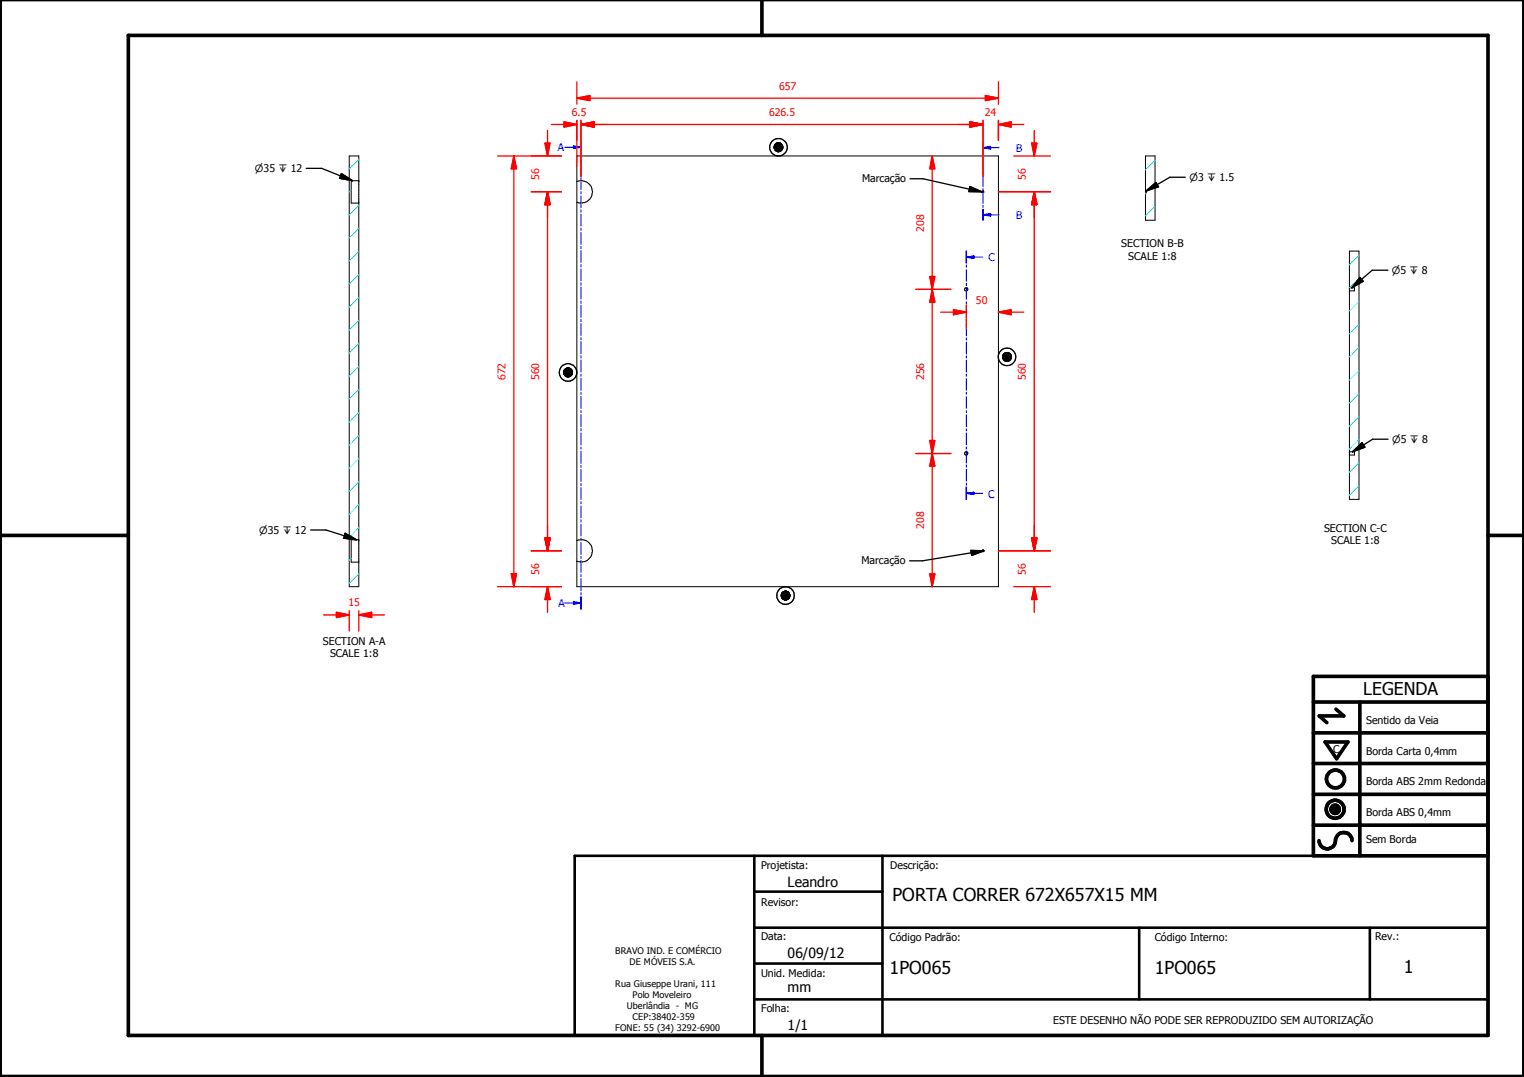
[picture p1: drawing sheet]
<svg xmlns="http://www.w3.org/2000/svg" width="297mm" height="210mm" viewBox="0 0 297 210" stroke-linecap="round" stroke-linejoin="round" font-family="sans-serif">
<g fill="none" stroke="#000" stroke-width=".19">
<path d="M68.1 30.4h1.8v83.9h-1.8zM69.9 35.2h.1M69.9 35.2h-1.5v4.4h1.5M112.4 30.4h82.2v83.9h-82.2zM112.4 35.3a2.19 2.19 0 0 1 3 2.1 2.19 2.19 0 0 1-3 2M150.9 28.6l1.7 .1zM150.9 28.7l1.7 .1zM150.9 28.8l1.7 .1zM150.9 28.9h1.7zM150.9 28.9l1.6 .1zM150.9 29h1.6zM150.9 28.5l1.7 .1z"/>
<path d="M150.9 28.4l1.7 .1zM151 29h1.5zM151 29l1.4 .1zM151 28.4h1.5zM151 29.1h1.4zM151 29.1l1.4 .1zM151 28.3l1.5 .1zM151 29.2h1.4zM151 29.2l1.4 .1zM151 28.2l1.4 .1zM151.1 29.3h1.3zM151.1 29.3h1.2z"/>
<path d="M151.1 28.2h1.3zM151.2 29.3h1.1zM151.2 29.3l1 .1zM151.2 28.1l1.2 .1zM151.2 29.4h1zM151.2 29.4h.9zM151.2 28l1.1 .1zM151.3 29.4h.8zM151.3 29.4l.8 .1zM151.3 27.9l.9 .1h-1zM151.3 27.9l.9 .1zM151.3 27.9h.8z"/>
<path d="M151.4 29.5h.7zM151.4 29.5h.6zM151.4 27.9h.7zM151.5 29.5h.5zM151.5 29.5h.4zM151.5 27.9h.6zM151.5 27.9h.5zM151.5 29.5h.3zM151.5 27.9h.4zM151.6 29.5h.2zM151.6 27.9h.3zM151.6 27.9h.2z"/>
<path d="M191.5 37.3h.2l.1 .1-.2 .2-.2-.1zM223.3 37.2h.1M223.3 37.2h.1v.4h-.1M223.3 30.4h1.8v12.5h-1.8zM188.1 56.2l.4-.1a.32 .32 0 0 1 0 .5 .32 .32 0 0 1-.5-.2zM263 56.7h.1M263 56.1h.1M263 56.1h1v.6h-1M263 48.9h1.9v48.4h-1.9zM109.9 72.5l1.6 .1zM109.9 72.6h1.6zM109.9 72.6h1.6v.2z"/>
<path d="M109.9 72.6l1.6 .2h-1.6zM109.9 72.8l1.6 .1zM109.9 72.9h1.6zM109.9 72.4l1.6 .1h-1.6zM109.9 72.4h1.6v.1zM109.9 72.3l1.6 .1zM109.9 72.9l1.6 .1zM109.9 72.2l1.6 .1h-1.6zM109.9 72.2h1.6v.1zM110 73h1.5zM110 73l1.4 .1zM110 72.1l1.5 .1z"/>
<path d="M110 73.1h1.4zM110 73.1l1.3 .1zM110 72.1h1.5zM110.1 73.2h1.2zM110.1 72l1.3 .1zM110.1 72h1.2zM110.1 73.2l1.1 .1zM110.2 73.3h1zM110.2 71.9l1.1 .1zM110.2 71.9h1zM110.3 73.3h.9zM110.3 73.3l.8 .1z"/>
<path d="M110.3 71.8l.9 .1zM110.3 71.8h.9zM110.4 73.4h.7zM110.4 73.4h.6zM110.4 71.8h.8zM110.4 73.4h.5zM110.4 71.8h.7zM110.4 71.8h.6zM110.5 73.4h.4zM110.5 73.4h.3zM110.5 71.8h.5zM110.5 71.8h.4z"/>
<path d="M110.7 73.4h.1zM110.7 71.8h.2zM110.7 71.8h.1zM195.4 69.5l1.7 .1zM195.4 69.6h1.7zM195.4 69.6l1.7 .1zM195.4 69.7h1.7zM195.4 69.7l1.7 .1zM195.4 69.4l1.7 .1zM195.5 69.8l1.6 .1zM195.5 69.9h1.6zM195.5 69.9l1.5 .1z"/>
<path d="M195.5 69.3l1.6 .1zM195.5 69.2l1.6 .1zM195.5 70h1.5zM195.5 70l1.4 .1zM195.5 69.1l1.6 .1zM195.6 70.1h1.3zM195.6 69l1.4 .1h-1.5zM195.6 69l1.4 .1zM195.7 70.1h1.2zM195.7 70.1l1.1 .1zM195.7 69h1.2zM195.7 70.2h1.1z"/>
<path d="M195.7 68.9l1.2 .1zM195.7 68.9h1.1zM195.8 70.2h1zM195.8 70.2l.9 .1zM195.8 68.9h1zM195.9 70.3h.8zM195.9 70.3h.7zM195.9 68.8l.9 .1zM195.9 70.3l.7 .1zM195.9 68.8h.8zM195.9 68.8h.7zM196 70.4h.6z"/>
<path d="M196 70.4h.4zM196 68.7l.6 .1zM196 68.7h.6zM196.1 70.4h.3zM196.1 68.7h.5zM196.1 68.7h.3zM196.2 70.4h.2zM196.2 68.7h.2zM188.1 88.1h.4a.33 .33 0 0 1 0 .5 .33 .33 0 0 1-.5-.2zM263 88.1h.1M263 88.1h1v.6h-1M69.9 105.2h.1"/>
<path d="M69.9 105.2h-1.5v4.4h1.5M112.4 105.3a2.19 2.19 0 0 1 3 2.1 2.19 2.19 0 0 1-3 2M152.3 116h1.7v.1zM152.3 116l1.7 .1h-1.7zM152.3 116.1l1.7 .1zM152.3 116.2h1.7zM152.3 116.2h1.6zM152.3 116.2l1.6 .1zM152.3 115.9l1.7 .1zM152.3 116.3h1.6zM152.3 116.3l1.6 .1zM152.3 116.4h1.6z"/>
<path d="M152.3 116.4l1.5 .1zM152.3 115.8l1.6 .1zM152.3 115.7l1.6 .1h-1.6zM152.3 115.7h1.6v.1zM152.4 116.5h1.4zM152.4 115.7h1.5zM152.4 116.5l1.4 .1zM152.4 115.6l1.4 .1h-1.4zM152.4 115.6l1.4 .1zM152.5 116.6h1.3zM152.5 116.6l1.2 .1zM152.5 115.5l1.3 .1z"/>
<path d="M152.6 116.7h1.1zM152.6 116.7l1 .1zM152.6 115.4l1.2 .1h-1.3zM152.6 115.4l1.2 .1zM152.6 116.8h1zM152.6 116.8h.9zM152.6 115.4h1.1zM152.7 116.8h.8zM152.7 115.3l.9 .1h-1zM152.7 115.3l.9 .1zM152.7 115.3h.8zM152.7 116.8l.7 .1z"/>
<path d="M152.9 116.9h.5zM152.9 116.9h.4zM152.9 115.3h.6zM152.9 115.3h.5zM152.9 116.9h.3zM152.9 115.2l.5 .1zM152.9 115.2h.4zM153 116.9h.2zM153 115.2h.3zM153 115.2h.2zM191.5 107.2h.2l.1 .2-.2 .1-.2-.1zM259.4 157.6l1.6 .1z"/>
<path d="M259.4 157.7l1.6 .1zM259.4 157.8l1.6 .1zM259.4 157.9h1.6v.1zM259.4 157.9l1.6 .1h-1.5zM259.4 157.6h1.6zM259.5 158h1.5zM259.5 158l1.4 .1zM259.5 157.5l1.5 .1zM259.5 158.1h1.4zM259.5 157.4l1.5 .1zM259.5 158.1l1.4 .1zM259.5 157.3l1.4 .1z"/>
<path d="M259.6 158.2h1.3zM259.6 158.2h1.2zM259.6 157.2l1.3 .1zM259.6 158.2l1.2 .1zM259.6 157.2h1.3zM259.7 158.3h1.1zM259.7 158.3l1 .1zM259.7 157.1l1.1 .1zM259.7 157.1h1.1zM259.8 158.4h.9zM259.8 158.4h.8zM259.8 157.1h1z"/>
<path d="M259.8 157.1h.9zM259.8 158.4l.8 .1zM259.8 157l.9 .1zM259.8 157h.8zM259.9 158.5h.7zM259.9 158.5h.6zM259.9 157h.7zM260 158.5h.5zM260 158.5h.4zM260 157h.6zM260.1 158.5h.3zM260.1 158.5h.2z"/>
<path d="M260.1 156.9l.4 .1zM260.1 156.9h.3zM260.1 156.9h.2z"/>
</g>
<g fill="#000">
<path d="M150.9 28.5l1.7 .1zM150.9 28.4l1.7 .1zM151 28.4h1.5zM151 28.3l1.5 .1zM151 28.2l1.4 .1zM151.1 28.2h1.3zM151.2 28.1l1.2 .1zM151.2 28l1.1 .1zM151.3 27.9l.9 .1h-1zM151.3 27.9l.9 .1zM151.3 27.9h.8zM151.4 27.9h.7z"/>
<path d="M151.5 27.9h.6zM151.5 27.9h.5zM151.5 27.9h.4zM151.6 27.9h.3zM151.6 27.9h.2zM151.5 29.5h.3zM151.6 29.5h.2zM151.5 29.5h.4zM151.4 29.5h.6zM151.5 29.5h.5zM151.3 29.4l.8 .1zM151.4 29.5h.7z"/>
<path d="M151.2 29.4h.9zM151.3 29.4h.8zM151.2 29.3l1 .1zM151.2 29.4h1zM151.1 29.3h1.2zM151.2 29.3h1.1zM151 29.2l1.4 .1zM151.1 29.3h1.3zM151 29.1l1.4 .1zM151 29.2h1.4zM151 29l1.4 .1zM151 29.1h1.4z"/>
<path d="M150.9 29h1.6zM151 29h1.5zM150.9 28.9l1.6 .1zM150.9 28.6l1.7 .1zM150.9 28.7l1.7 .1zM150.9 28.8l1.7 .1zM150.9 28.9h1.7zM109.9 72.4l1.6 .1h-1.6zM109.9 72.4h1.6v.1zM109.9 72.3l1.6 .1zM109.9 72.2l1.6 .1h-1.6zM109.9 72.2h1.6v.1z"/>
<path d="M110 72.1l1.5 .1zM110 72.1h1.5zM110.1 72l1.3 .1zM110.1 72h1.2zM110.2 71.9l1.1 .1zM110.2 71.9h1zM110.3 71.8l.9 .1zM110.3 71.8h.9zM110.4 71.8h.8zM110.4 71.8h.7zM110.4 71.8h.6zM110.5 71.8h.5z"/>
<path d="M110.5 71.8h.4zM110.7 71.8h.2zM110.7 71.8h.1zM110.5 73.4h.3zM110.7 73.4h.1zM110.4 73.4h.5zM110.5 73.4h.4zM110.4 73.4h.6zM110.3 73.3l.8 .1zM110.4 73.4h.7zM110.2 73.3h1zM110.3 73.3h.9z"/>
<path d="M110.1 73.2l1.1 .1zM110.1 73.2h1.2zM110 73.1l1.3 .1zM110 73l1.4 .1zM110 73.1h1.4zM109.9 72.9h1.6zM109.9 72.9l1.6 .1zM110 73h1.5zM109.9 72.5l1.6 .1zM109.9 72.6h1.6zM109.9 72.6h1.6v.2zM109.9 72.6l1.6 .2h-1.6z"/>
<path d="M109.9 72.8l1.6 .1zM195.4 69.4l1.7 .1zM195.5 69.3l1.6 .1zM195.5 69.2l1.6 .1zM195.5 69.1l1.6 .1zM195.6 69l1.4 .1h-1.5zM195.6 69l1.4 .1zM195.7 69h1.2zM195.7 68.9l1.2 .1zM195.7 68.9h1.1zM195.8 68.9h1zM195.9 68.8l.9 .1z"/>
<path d="M195.9 68.8h.8zM195.9 68.8h.7zM196 68.7l.6 .1zM196 68.7h.6zM196.1 68.7h.5zM196.1 68.7h.3zM196.2 68.7h.2zM196.1 70.4h.3zM196.2 70.4h.2zM196 70.4h.4zM195.9 70.3l.7 .1zM196 70.4h.6z"/>
<path d="M195.9 70.3h.7zM195.8 70.2l.9 .1zM195.9 70.3h.8zM195.7 70.2h1.1zM195.8 70.2h1zM195.7 70.1l1.1 .1zM195.6 70.1h1.3zM195.7 70.1h1.2zM195.5 70l1.4 .1zM195.5 69.9l1.5 .1zM195.5 70h1.5zM195.4 69.7l1.7 .1z"/>
<path d="M195.5 69.8l1.6 .1zM195.5 69.9h1.6zM195.4 69.6l1.7 .1zM195.4 69.7h1.7zM195.4 69.5l1.7 .1zM195.4 69.6h1.7zM152.3 115.9l1.7 .1zM152.3 115.8l1.6 .1zM152.3 115.7l1.6 .1h-1.6zM152.3 115.7h1.6v.1zM152.4 115.7h1.5zM152.4 115.6l1.4 .1h-1.4z"/>
<path d="M152.4 115.6l1.4 .1zM152.5 115.5l1.3 .1zM152.6 115.4l1.2 .1h-1.3zM152.6 115.4l1.2 .1zM152.6 115.4h1.1zM152.7 115.3l.9 .1h-1zM152.7 115.3l.9 .1zM152.7 115.3h.8zM152.9 115.3h.6zM152.9 115.3h.5zM152.9 115.2l.5 .1zM152.9 115.2h.4z"/>
<path d="M153 115.2h.3zM153 115.2h.2zM152.9 116.9h.3zM153 116.9h.2zM152.9 116.9h.4zM152.7 116.8l.7 .1zM152.9 116.9h.5zM152.7 116.8h.8zM152.6 116.8h.9zM152.6 116.7l1 .1zM152.6 116.8h1zM152.5 116.6l1.2 .1z"/>
<path d="M152.6 116.7h1.1zM152.4 116.5l1.4 .1zM152.5 116.6h1.3zM152.4 116.5h1.4zM152.3 116.4l1.5 .1zM152.3 116.3l1.6 .1zM152.3 116.4h1.6zM152.3 116.2h1.6zM152.3 116.2l1.6 .1zM152.3 116.3h1.6zM152.3 116h1.7v.1zM152.3 116l1.7 .1h-1.7z"/>
<path d="M152.3 116.1l1.7 .1zM152.3 116.2h1.7zM259.4 157.6h1.6zM259.5 157.5l1.5 .1zM259.5 157.4l1.5 .1zM259.5 157.3l1.4 .1zM259.6 157.2l1.3 .1zM259.6 157.2h1.3zM259.7 157.1l1.1 .1zM259.7 157.1h1.1zM259.8 157.1h1zM259.8 157.1h.9z"/>
<path d="M259.8 157l.9 .1zM259.8 157h.8zM259.9 157h.7zM260 157h.6zM260.1 156.9l.4 .1zM260.1 156.9h.3zM260.1 156.9h.2zM260.1 158.5h.2zM260 158.5h.4zM260.1 158.5h.3zM259.9 158.5h.6zM260 158.5h.5z"/>
<path d="M259.8 158.4l.8 .1zM259.9 158.5h.7zM259.8 158.4h.8zM259.7 158.3l1 .1zM259.8 158.4h.9zM259.6 158.2l1.2 .1zM259.7 158.3h1.1zM259.6 158.2h1.2zM259.5 158.1l1.4 .1zM259.6 158.2h1.3zM259.5 158l1.4 .1zM259.5 158.1h1.4z"/>
<path d="M259.4 157.9l1.6 .1h-1.5zM259.5 158h1.5zM259.4 157.6l1.6 .1zM259.4 157.7l1.6 .1zM259.4 157.8l1.6 .1zM259.4 157.9h1.6v.1z"/>
</g>
<g fill="none" stroke="#000" stroke-width=".71">
<path d="M148.5 0v6.9M297 -.1v209.9h-297v-209.9M25 6.9h265v194.9h-265zM0 104.4h25M290 104.4h7M256 136.8h34M260.4 138.2l1.5 1.3h-4.8l1.5 1.3M265 136.8v30M290 131.8h-34v35h34M256 154.8h34M256 148.8h34M256 142.8h34"/>
<path d="M258.3 144.6h4.4l-2.2 3.3zM256 160.8h34M257.1 163.8a1.62 1.62 0 0 0 1.8 1.6 1.62 1.62 0 0 0 1.4-1.9 1.63 1.63 0 0 1 1.7-1.2 1.63 1.63 0 0 1 1.5 1.5M148.5 201.8v8"/>
<circle cx="260.2" cy="157.7" r="1.76"/>
<circle cx="260.2" cy="157.7" r=".82"/>
<circle cx="260.3" cy="151.8" r="1.76"/>
</g>
<path d="M112 166.8h178v35h-178zM147 173.8h25M147 166.8v35M172 166.8v35M147 194.8h143M147 180.8h143M147 187.8h25M222 180.8v14M267 180.8v14" fill="none" stroke="#000" stroke-width=".51"/>
<g fill="none" stroke="#00f" stroke-width=".19">
<path d="M111.8 28.7h1.4M113.2 27.5v2.4M113.2 30.2v.5M113.2 31.1v2.3M113.2 33.8v.4M113.2 34.6v2.4M113.2 37.3v.5M113.2 38.2v2.3M113.2 40.9v.5M113.2 41.7v2.4M113.2 44.4v.5M113.2 45.3v2.3"/>
<path d="M113.2 48v.5M113.2 48.9v2.3M113.2 51.6v.4M113.2 52.4v2.3M113.2 55.1v.5M113.2 55.9v2.4M113.2 58.7v.4M113.2 59.5v2.3M113.2 62.2v.5M113.2 63v2.4M113.2 65.8v.5M113.2 66.6v2.4"/>
<path d="M113.2 69.3v.5M113.2 70.1v2.4M113.2 72.9v.4M113.2 73.7v2.4M113.2 76.5v.4M113.2 77.3v2.3M113.2 80v.4M113.2 80.8v2.4M113.2 83.6v.4M113.2 84.4v2.3M113.2 87.1v.4M113.2 87.9v2.4"/>
<path d="M113.2 90.7v.4M113.2 91.5v2.3M113.2 94.2v.5M113.2 95v2.4M113.2 97.7v.5M113.2 98.6v2.3M113.2 101.3v.5M113.2 102.2v2.3M113.2 104.9v.4M113.2 105.7v2.3M113.2 108.4v.4M113.2 109.2v2.4"/>
<path d="M113.2 112v.4M113.2 112.8v2.3M113.2 115.5v.5M113.2 116.3v2.4"/>
</g>
<path d="M113.2 27.5v2.4M113.2 116.3v2.4" fill="none" stroke="#00f" stroke-width=".3"/>
<path d="M111.8 28.4l1.4 .3-1.4 .3z" fill="#00f"/>
<path d="M110.1 28.7h1.7M111.8 28.4l1.4 .3-1.4 .3zM111.8 117.5h1.4" fill="none" stroke="#00f" stroke-width=".19"/>
<path d="M111.8 117.3l1.4 .2-1.4 .3z" fill="#00f"/>
<path d="M191.6 27.8v2M191.6 30.2v.4M191.6 31v2.1M191.6 33.4v.5M191.6 34.3v2.1M191.6 36.7v.5M191.6 37.5v2.1M191.6 28.8h1.5M191.6 40v.4M191.6 40.8v2.1M110.1 117.5h1.7M111.8 117.3l1.4 .2-1.4 .3z" fill="none" stroke="#00f" stroke-width=".19"/>
<g fill="none" stroke="#0ff" stroke-width=".19">
<path d="M68.4 37l-.3 .4M69.9 31.1l-1.8 1.8M69.9 58l-1.8 1.9M69.9 53.5l-1.8 1.9M69.9 49l-1.8 1.9M69.9 44.5l-1.8 1.9M69.9 40l-1.8 1.9M69.9 75.9l-1.8 1.9M69.9 71.5l-1.8 1.8M69.9 66.9l-1.8 1.9M69.9 62.4l-1.8 1.9M69.9 98.3l-1.8 1.9"/>
<path d="M69.9 93.9l-1.8 1.9M69.9 89.4l-1.8 1.9M69.9 84.9l-1.8 1.9M69.9 80.4l-1.8 1.9M68.4 108.8l-.3 .4M69.9 111.8l-1.8 1.9M69.9 102.8l-1.8 1.9"/>
</g>
<path d="M191.6 27.8v2M191.6 40.8v2.1" fill="none" stroke="#00f" stroke-width=".3"/>
<path d="M191.6 28.8l1.5-.3v.5z" fill="#00f"/>
<path d="M191.6 28.8l1.5-.3v.5zM193.1 28.8h1.6M191.6 41.9h1.5" fill="none" stroke="#00f" stroke-width=".19"/>
<path d="M191.6 41.9l1.5-.3v.5z" fill="#00f"/>
<g fill="none" stroke="#00f" stroke-width=".19">
<path d="M188.3 48.9v2.4M188.3 51.6v.5M188.3 52.5v2.3M188.3 55.2v.5M188.3 56v2.4M188.3 58.8v.4M188.3 59.6v2.3M188.3 50.1h1.5M191.6 41.9l1.5-.3v.5zM193.1 41.9h1.6M188.3 62.3v.4M188.3 63.1v2.3"/>
<path d="M188.3 65.8v.5M188.3 66.7v2.3M188.3 69.4v.4M188.3 70.2v2.3M188.3 72.9v.5M188.3 73.7v2.4M188.3 76.5v.4M188.3 77.3v2.3M188.3 80v.4M188.3 80.8v2.4M188.3 83.6v.4M188.3 84.4v2.3"/>
<path d="M188.3 87.1v.4M188.3 87.9v2.4M188.3 90.6v.5M188.3 91.4v2.4M188.3 94.1v.5M188.3 95v2.3"/>
</g>
<path d="M223.3 37.6h.1M225.1 35.7l-1.7 1.7M225.1 31.2l-1.8 1.9M225.1 40.2l-1.8 1.9" fill="none" stroke="#0ff" stroke-width=".19"/>
<path d="M188.3 48.9v2.4M188.3 95v2.3" fill="none" stroke="#00f" stroke-width=".3"/>
<path d="M188.3 50.1l1.5-.2v.5z" fill="#00f"/>
<path d="M188.3 50.1l1.5-.2v.5zM189.8 50.1h1.8M188.3 96.1h1.5" fill="none" stroke="#00f" stroke-width=".19"/>
<path d="M188.3 96.1l1.5-.2v.5z" fill="#00f"/>
<path d="M188.3 96.1l1.5-.2v.5zM189.8 96.1h1.8" fill="none" stroke="#00f" stroke-width=".19"/>
<path d="M264.9 58.8l-1.9 1.8M264.9 54.3l-1.8 1.8M264.9 49.7l-1.9 1.9M264.9 76.7l-1.9 1.9M264.9 72.2l-1.9 1.9M264.9 67.7l-1.9 1.9M264.9 63.2l-1.9 1.9M264.9 94.7l-1.9 1.8M264.9 90.2l-1.9 1.8M264.9 85.6l-1.9 1.9M264.9 81.2l-1.9 1.9" fill="none" stroke="#0ff" stroke-width=".19"/>
<path d="M109.9 24.3h2.5" fill="none" stroke="#f00" stroke-width=".25"/>
<path d="M109.9 23.7l2.5 .6-2.5 .5z" fill="#f00"/>
<path d="M109.9 23.7l2.5 .6-2.5 .5zM113.2 24.3h2.6" fill="none" stroke="#f00" stroke-width=".25"/>
<path d="M113.2 24.3l2.6-.6v1.1z" fill="#f00"/>
<path d="M107.5 24.3h2.4M112.4 23.5v8.9M113.2 24.3l2.6-.6v1.1zM113.2 24.3h5.1M113.2 23.5v10.9" fill="none" stroke="#f00" stroke-width=".25"/>
<path d="M113.2 24.3l2.6-.6v1.1z" fill="#f00"/>
<path d="M113.2 24.3l2.6-.6v1.1zM189.1 24.3h2.5" fill="none" stroke="#f00" stroke-width=".25"/>
<path d="M189.1 23.7l2.5 .6-2.5 .5z" fill="#f00"/>
<path d="M113.2 23.5v10.9M115.8 24.3h75.8M189.1 23.7l2.5 .6-2.5 .5zM191.6 23.5v10.9" fill="none" stroke="#f00" stroke-width=".25"/>
<path d="M189.1 23.7l2.5 .6-2.5 .5z" fill="#f00"/>
<path d="M189.1 23.7l2.5 .6-2.5 .5zM194.6 24.3h2.5" fill="none" stroke="#f00" stroke-width=".25"/>
<path d="M194.6 24.3l2.5-.6v1.1z" fill="#f00"/>
<path d="M112.4 19.1h2.6M186.6 24.3h2.5M191.6 23.5v10.9M194.6 24.3l2.5-.6v1.1zM194.6 23.5v3.9M197.1 24.3h2.5" fill="none" stroke="#f00" stroke-width=".25"/>
<path d="M112.4 19.1l2.6-.5v1z" fill="#f00"/>
<path d="M112.4 19.1l2.6-.5v1zM192.1 19.1h2.5" fill="none" stroke="#f00" stroke-width=".25"/>
<path d="M192.1 18.6l2.5 .5-2.5 .5z" fill="#f00"/>
<path d="M112.4 16v4.3M115 19.1h77.1M192.1 18.6l2.5 .5-2.5 .5zM194.6 16v4.3M106.7 27.9v2.5M112.4 23.5v3.9M194.6 23.5v3.9" fill="none" stroke="#f00" stroke-width=".25"/>
<path d="M106.2 27.9h1l-.5 2.5z" fill="#f00"/>
<path d="M106.2 27.9h1l-.5 2.5zM106.7 37.4v2.5" fill="none" stroke="#f00" stroke-width=".25"/>
<path d="M106.7 37.4l.5 2.5h-1z" fill="#f00"/>
<path d="M103.5 37.4h5.9M103.5 30.4h5.9M106.7 37.4l.5 2.5h-1zM106.7 25.4v2.5M106.7 37.4v5" fill="none" stroke="#f00" stroke-width=".25"/>
<path d="M106.7 37.4l.5 2.5h-1z" fill="#f00"/>
<path d="M106.7 37.4l.5 2.5h-1zM106.7 104.9v2.5" fill="none" stroke="#f00" stroke-width=".25"/>
<path d="M106.2 104.9h1l-.5 2.5z" fill="#f00"/>
<path d="M103.5 37.4h5.9M106.7 39.9v67.5M103.5 107.4h5.9M106.2 104.9h1l-.5 2.5z" fill="none" stroke="#f00" stroke-width=".25"/>
<path d="M106.2 104.9h1l-.5 2.5z" fill="#f00"/>
<path d="M106.2 104.9h1l-.5 2.5zM106.7 114.3v2.5" fill="none" stroke="#f00" stroke-width=".25"/>
<path d="M106.7 114.3l.5 2.5h-1z" fill="#f00"/>
<path d="M65.6 119.8h2.5M103.5 107.4h5.9M103.5 114.3h5.9M106.7 114.3l.5 2.5h-1zM106.7 102.4v2.5M106.7 116.8v2.5" fill="none" stroke="#f00" stroke-width=".25"/>
<path d="M59.7 32.8h3l6 2.4M66.5 33.8l2.2 1.4-2.5-.4zM60.5 103.3h3l6 1.9M67.3 103.9l2.2 1.3-2.5-.3z" fill="none" stroke="#000" stroke-width=".25"/>
<path d="M66.5 33.8l2.2 1.4-2.5-.4zM67.3 103.9l2.2 1.3-2.5-.3z" fill="#000"/>
<path d="M65.6 119.3l2.5 .5-2.5 .6z" fill="#f00"/>
<path d="M65.6 119.3l2.5 .5-2.5 .6zM69.9 119.8h2.5" fill="none" stroke="#f00" stroke-width=".25"/>
<path d="M69.9 119.8l2.5-.5v1.1z" fill="#f00"/>
<path d="M63.1 119.8h2.5M68.1 119v4M69.9 119.8l2.5-.5v1.1zM69.9 119v4M72.4 119.8h2.6M100.2 111.8v2.5" fill="none" stroke="#f00" stroke-width=".25"/>
<g fill="none" stroke="#000" stroke-width=".25">
<path d="M223.4 37.2l1.9-1.6 .5 .8zM231 34.5h-3l-4.6 2.7"/>
<circle cx="151.7" cy="28.7" r=".85"/>
<circle cx="151.7" cy="28.7" r="1.71"/>
<circle cx="110.7" cy="72.6" r=".86"/>
<circle cx="110.7" cy="72.6" r="1.71"/>
<circle cx="196.3" cy="69.5" r=".85"/>
<circle cx="196.3" cy="69.6" r="1.71"/>
<circle cx="153.1" cy="116.1" r="1.72"/>
<circle cx="153.1" cy="116.1" r=".85"/>
</g>
<path d="M223.4 37.2l1.9-1.6 .5 .8z" fill="#000"/>
<path d="M99.6 111.8h1.1l-.5 2.5z" fill="#f00"/>
<path d="M100.2 30.4v2.5M99.6 111.8h1.1l-.5 2.5z" fill="none" stroke="#f00" stroke-width=".25"/>
<path d="M100.2 30.4l.5 2.5h-1.1z" fill="#f00"/>
<path d="M97 30.4h12.4M100.2 30.4l.5 2.5h-1.1zM100.2 32.9v78.9M97 114.3h12.4M181.7 111.8v2.5" fill="none" stroke="#f00" stroke-width=".25"/>
<path d="M181.2 111.8h1l-.5 2.5z" fill="#f00"/>
<path d="M181.7 88.4v2.4M181.2 111.8h1l-.5 2.5z" fill="none" stroke="#f00" stroke-width=".25"/>
<path d="M181.7 88.4l.5 2.4h-1z" fill="#f00"/>
<path d="M178.5 88.4h6.8M181.7 88.4l.5 2.4h-1zM181.7 85.9v2.5M181.7 90.8v21" fill="none" stroke="#f00" stroke-width=".25"/>
<path d="M181.2 85.9h1l-.5 2.5z" fill="#f00"/>
<path d="M181.7 56.4v2.5M181.2 85.9h1l-.5 2.5z" fill="none" stroke="#f00" stroke-width=".25"/>
<path d="M181.7 56.4l.5 2.5h-1z" fill="#f00"/>
<path d="M178.5 56.4h6.8M181.7 56.4l.5 2.5h-1zM181.7 53.9v2.5M181.7 58.9v27M178.5 88.4h6.8" fill="none" stroke="#f00" stroke-width=".25"/>
<path d="M181.2 53.9h1l-.5 2.5z" fill="#f00"/>
<path d="M181.7 30.4v2.5M181.2 53.9h1l-.5 2.5z" fill="none" stroke="#f00" stroke-width=".25"/>
<path d="M181.7 30.4l.5 2.5h-1z" fill="#f00"/>
<path d="M181.7 30.4l.5 2.5h-1zM181.7 32.9v21M178.5 56.4h6.8M201.6 114.3v2.5" fill="none" stroke="#f00" stroke-width=".25"/>
<path d="M265 54.1l.7 .7-2.2 1.3zM270.5 52.7h-3l-4 3.4M263.6 88.1l1.9-1.8 .5 .9zM270.5 85.6h-3l-3.9 2.5" fill="none" stroke="#000" stroke-width=".25"/>
<path d="M265 54.1l.7 .7-2.2 1.3zM263.6 88.1l1.9-1.8 .5 .9z" fill="#000"/>
<path d="M201.6 114.3l.5 2.5h-1z" fill="#f00"/>
<path d="M201.6 114.3l.5 2.5h-1zM201.6 104.9v2.5" fill="none" stroke="#f00" stroke-width=".25"/>
<path d="M201.1 104.9h1l-.5 2.5z" fill="#f00"/>
<path d="M194.6 107.4h10.2M197.6 114.3h7.2M201.1 104.9h1l-.5 2.5zM201.6 102.4v5M201.6 116.8v2.5" fill="none" stroke="#f00" stroke-width=".25"/>
<path d="M201.1 104.9h1l-.5 2.5z" fill="#f00"/>
<path d="M201.6 37.4v2.5M201.1 104.9h1l-.5 2.5z" fill="none" stroke="#f00" stroke-width=".25"/>
<path d="M201.6 37.4l.5 2.5h-1z" fill="#f00"/>
<path d="M194.6 37.4h10.2M201.6 37.4l.5 2.5h-1zM201.6 37.4v67.5M194.6 107.4h10.2" fill="none" stroke="#f00" stroke-width=".25"/>
<path d="M201.6 37.4l.5 2.5h-1z" fill="#f00"/>
<path d="M201.6 37.4l.5 2.5h-1zM201.6 27.9v2.5" fill="none" stroke="#f00" stroke-width=".25"/>
<path d="M201.1 27.9h1l-.5 2.5z" fill="#f00"/>
<path d="M194.6 37.4h10.2M197.6 30.4h7.2M201.1 27.9h1l-.5 2.5zM201.6 25.4v2.5M201.6 39.9v2.5M185.8 60.8h2.5" fill="none" stroke="#f00" stroke-width=".25"/>
<path d="M177.4 34.8h2.5l11.5 2.6M189.1 36.4l2.3 1-2.6-.1zM189.2 107.3l2.6 .1-2.4 .8zM191.8 107.4l-12 1.9h-2.5" fill="none" stroke="#000" stroke-width=".25"/>
<path d="M189.1 36.4l2.3 1-2.6-.1zM189.2 107.3l2.6 .1-2.4 .8z" fill="#000"/>
<path d="M185.8 60.4l2.5 .4-2.5 .5z" fill="#f00"/>
<path d="M185.8 60.4l2.5 .4-2.5 .5zM194.6 60.8h2.5" fill="none" stroke="#f00" stroke-width=".25"/>
<path d="M194.6 60.8l2.5-.4v.9z" fill="#f00"/>
<path d="M188.3 59.4v4.6M183.3 60.8h2.5M194.6 60.8l2.5-.4v.9zM197.1 60.8h2.5" fill="none" stroke="#f00" stroke-width=".25"/>
<g font-size="3.5">
<text x="173.9" y="175.7">PORTA CORRER 672X657X15 MM</text>
<text x="173.4" y="189.7">1PO065</text>
<text x="225.1" y="189.7">1PO065</text>
<text x="273.6" y="189.7">1</text>
</g>
<text font-size="3.4" x="265.7" y="135.4">LEGENDA</text>
<g font-size="2.7">
<text x="153.5" y="172.8">Leandro</text>
<text x="153.5" y="186.6">06/09/12</text>
<text x="153.5" y="193.4">mm</text>
<text x="153.5" y="200.8">1/1</text>
</g>
<g font-size="2.1" fill="#f00">
<text x="151.8" y="17.5">657</text>
<text x="111.5" y="22.7">6.5</text>
<text x="149.9" y="22.7">626.5</text>
<text x="192" y="22.7">24</text>
<text x="105.1" y="35.1" transform="rotate(-90 105.1 35.1)">56</text>
<text x="199.9" y="35.1" transform="rotate(-90 199.9 35.1)">56</text>
<text x="180.1" y="45.1" transform="rotate(-90 180.1 45.1)">208</text>
<text x="190.2" y="59.3">50</text>
<text x="98.5" y="74.1" transform="rotate(-90 98.5 74.1)">672</text>
<text x="105.1" y="74.1" transform="rotate(-90 105.1 74.1)">560</text>
<text x="180.1" y="74.1" transform="rotate(-90 180.1 74.1)">256</text>
<text x="199.9" y="74.1" transform="rotate(-90 199.9 74.1)">560</text>
<text x="180.1" y="103.1" transform="rotate(-90 180.1 103.1)">208</text>
<text x="105.1" y="112" transform="rotate(-90 105.1 112)">56</text>
<text x="199.9" y="112" transform="rotate(-90 199.9 112)">56</text>
<text x="67.9" y="118.2">15</text>
</g>
<g font-size="2.1" fill="#00f">
<text x="108.7" y="29.4">A</text>
<text x="198.1" y="29.6">B</text>
<text x="198.1" y="42.6">B</text>
<text x="192.7" y="50.9">C</text>
<text x="192.6" y="97.1">C</text>
<text x="108.9" y="118.4">A</text>
</g>
<g font-size="2.1">
<text x="168" y="35.5">Marcação</text>
<text x="218.5" y="48.2">SECTION B-B</text>
<text x="219.9" y="50.6">SCALE 1:8</text>
<text x="258.1" y="103.6">SECTION C-C</text>
<text x="259.5" y="106">SCALE 1:8</text>
<text x="167.9" y="109.9">Marcação</text>
<text x="62.9" y="125.6">SECTION A-A</text>
<text x="64.3" y="128.1">SCALE 1:8</text>
<text x="266.3" y="141.1">Sentido da Veia</text>
<text x="259.8" y="146.7">C</text>
<text x="266.3" y="147.2">Borda Carta 0,4mm</text>
<text x="266.3" y="153.1">Borda ABS 2mm Redonda</text>
<text x="266.3" y="159">Borda ABS 0,4mm</text>
<text x="266.3" y="164.4">Sem Borda</text>
<text x="148.4" y="169.3">Projetista:</text>
<text x="173.5" y="169.5">Descrição:</text>
<text x="148.4" y="176.6">Revisor:</text>
<text x="148.4" y="183.2">Data:</text>
<text x="173.4" y="183.3">Código Padrão:</text>
<text x="225.1" y="183.3">Código Interno:</text>
<text x="268" y="183.2">Rev.:</text>
<text x="148.4" y="190.5">Unid. Medida:</text>
<text x="148.4" y="197.2">Folha:</text>
<text x="205.3" y="199.5">ESTE DESENHO NÃO PODE SER REPRODUZIDO SEM AUTORIZAÇÃO</text>
</g>
<g font-size="1.9">
<text x="49.7" y="33.6">⌀35 ↧ 12</text>
<text x="231.8" y="35.3">⌀3 ↧ 1.5</text>
<text x="271.3" y="53.5">⌀5 ↧ 8</text>
<text x="271.4" y="86.4">⌀5 ↧ 8</text>
<text x="50.5" y="104.1">⌀35 ↧ 12</text>
</g>
<g font-size="1.8">
<text x="119.9" y="186">BRAVO IND. E COMÉRCIO</text>
<text x="122.7" y="188.1">DE MÓVEIS S.A.</text>
<text x="119.9" y="192.4">Rua Giuseppe Urani, 111</text>
<text x="122.2" y="196.7">Uberlândia - MG</text>
<text x="123.3" y="194.6">Polo Moveleiro</text>
<text x="119.9" y="201">FONE: 55 (34) 3292-6900</text>
<text x="123.3" y="198.8">CEP:38402-359</text>
</g>
</svg>
